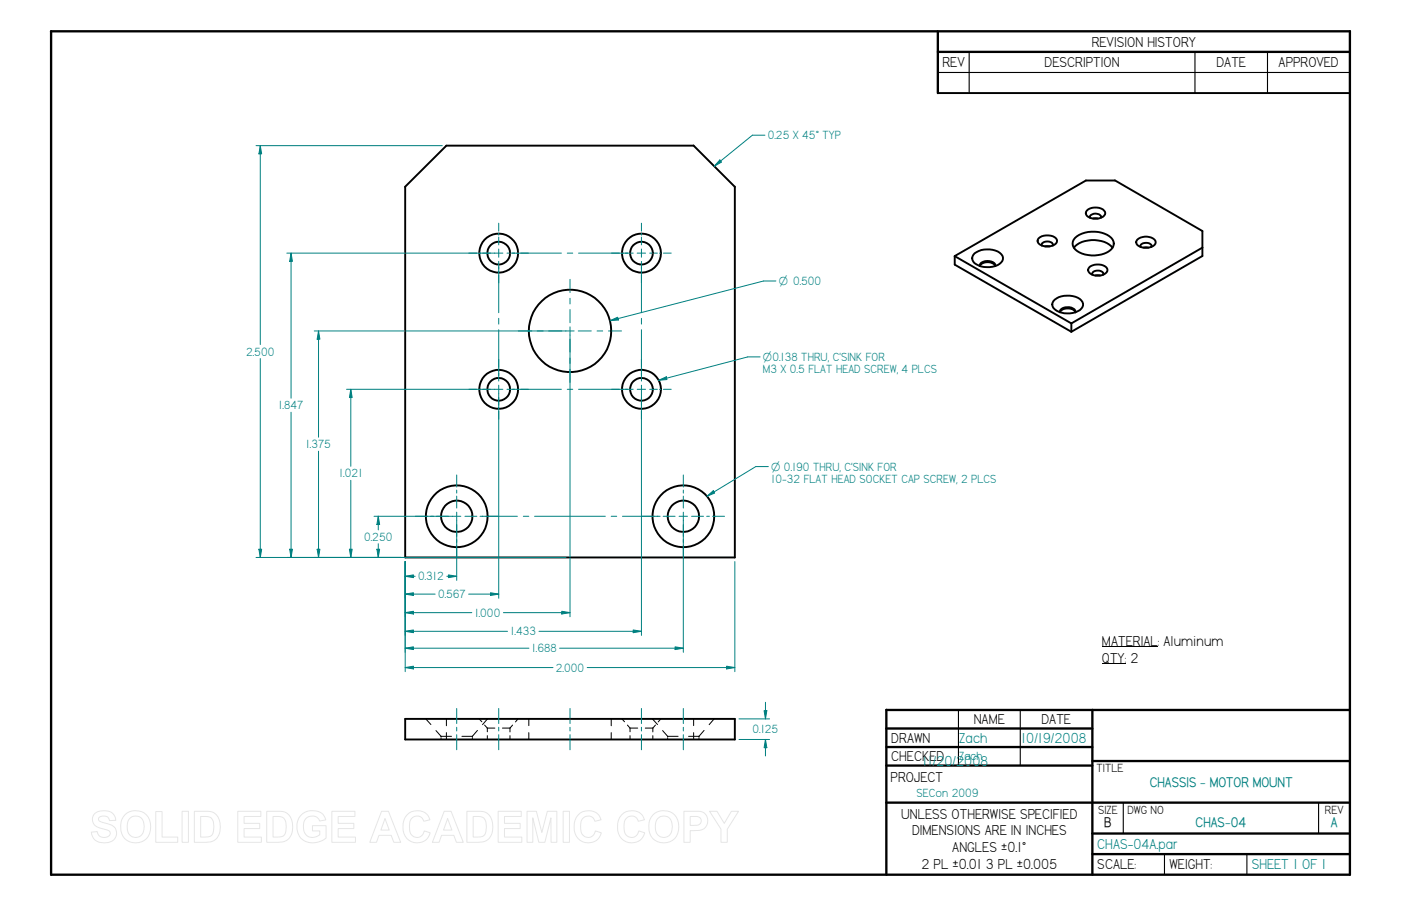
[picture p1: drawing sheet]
<svg xmlns="http://www.w3.org/2000/svg" width="432mm" height="279mm" viewBox="0 0 432 279" stroke-linecap="round" stroke-linejoin="round" font-family="sans-serif">
<g fill="none" stroke="#000" stroke-width=".72">
<path d="M15.7 9.7l400.4-.1v260.1h-400.4zM289.1 9.7v19M289.1 16h127M273.2 218.9v50.8M273.2 218.9h142.9M336.7 218.9v50.8M273.2 224.7h63.5M273.2 230.4h63.5M273.2 236.1h63.5M336.7 234.7h79.4M273.2 247.5h142.9M336.7 257h79.4"/>
<path d="M336.7 263.4h79.4"/>
</g>
<path d="M298.7 16v12.7M368.3 16v12.7M390.7 16v12.7M289.1 22.4h127M295.4 218.9v17.2M314.5 218.9v17.2M346.2 247.6v9.4M406.4 247.6v9.4M358.9 263.4v6.3M384.3 263.4v6.3" fill="none" stroke="#000" stroke-width=".34"/>
<g fill="none" stroke="#000" stroke-width=".59">
<path d="M289.1 28.7h127M137.5 44.9h76.3M137.6 44.9l-12.8 12.7M213.7 44.9l12.8 12.7M226.5 57.6v114.3h-101.6v-114.3M334.6 55.7l9-.1 27 15.6M334.7 55.7l-40.5 23.3M300.4 78.1a7 7 0 0 1 8.2 .3 2.03 2.03 0 0 1-1.1 3.3 6.7 6.7 0 0 1-7.5-1 1.86 1.86 0 0 1 .4-2.6zM320.1 73.5a4.1 4.1 0 0 1 5.6 .4 1.76 1.76 0 0 1-1.9 2 3.1 3.1 0 0 1-4-1.6zM322 76h1.6M324.5 75.5a2.01 2.01 0 0 0-3.4-.1v.3M324.5 75.4v.3"/>
<path d="M331 76.4a8.6 8.6 0 0 1 9.3-1.8 5.3 5.3 0 0 1 2.6 1.8M331.3 73.4a9.1 9.1 0 0 1 11.2 0 2.69 2.69 0 0 1-1.3 4.4 9.4 9.4 0 0 1-9.9-.9 2.41 2.41 0 0 1 0-3.5zM335 64.9a4 4 0 0 1 5.6 .4 1.82 1.82 0 0 1-1.9 2.1 3.2 3.2 0 0 1-4.1-1.7zM336 67.1l-.1-.3a2.05 2.05 0 0 1 3.5 .1l-.1 .2M336.9 67.4h1.5M350.5 73.9a4 4 0 0 1 5.6 .4 1.76 1.76 0 0 1-1.9 2h-2.1a1.76 1.76 0 0 1-1.8-2zM351.5 76.2a1.77 1.77 0 0 1 2.7-1.1 .81 .81 0 0 1 .7 1.1M352.5 76.4h1.4M370.6 76.4l-40.4 23.3M370.6 71.2v7.8l-40.4 23.3M302 82a2.94 2.94 0 0 1 4.7 0M306.8 81.9a2.87 2.87 0 0 0-4.3-.9l-.3 .3-.2 .7"/>
<path d="M306.8 81.8v.2M325.1 92.4a6.9 6.9 0 0 1 8.2 .3 2 2 0 0 1-1.1 3.3 6.6 6.6 0 0 1-7.5-1 1.82 1.82 0 0 1 .4-2.6zM330.2 99.7l-35.9-20.7v2.6l35.9 20.7M330.2 99.7v2.6M331.5 96.1v.2a2.98 2.98 0 0 0-4.8 0 1.84 1.84 0 0 1 2.2-1.6 2.21 2.21 0 0 1 2.6 1.4M335.7 82.5a4.1 4.1 0 0 1 5.5 .3 1.8 1.8 0 0 1-1.8 2.1 3.1 3.1 0 0 1-4-1.6zM336.6 84.7a1.74 1.74 0 0 1 2.8-1 .79 .79 0 0 1 .6 1M337.6 85h1.5M124.9 221.7h101.6v6.3h-101.6z"/>
<circle cx="153.7" cy="78.1" r="6"/>
<circle cx="153.7" cy="78.1" r="3.5"/>
<circle cx="197.7" cy="78.1" r="6"/>
<circle cx="197.7" cy="78.1" r="3.5"/>
<circle cx="175.7" cy="102.1" r="12.7"/>
<circle cx="153.7" cy="120.1" r="6"/>
<circle cx="153.7" cy="120.1" r="3.5"/>
<circle cx="197.7" cy="120.1" r="6"/>
<circle cx="197.7" cy="120.1" r="3.5"/>
<circle cx="140.8" cy="159.2" r="9.5"/>
<circle cx="140.8" cy="159.2" r="4.8"/>
<circle cx="210.6" cy="159.2" r="9.5"/>
<circle cx="210.6" cy="159.2" r="4.8"/>
</g>
<g fill="none" stroke="#000" stroke-width=".31">
<path d="M131.2 221.7l1.6 1.7M134.4 225.3l1.5 1.8M135.9 227.1h3.2M135.9 227.1v.3M135.9 227.7v.3M137.6 221.7v2.1M137.6 225.9v2.1M145.6 227v.4M145.6 227.7v.3M147.2 225.3l-1.6 1.8h-3.2M147.7 221.7l.8 .9M149.4 223.6l.8 .9"/>
<path d="M150.2 224.5h2.3M150.2 224.5v1.2M150.2 226.9v1.1M150.3 221.7l-1.6 1.8M154.9 224.5h2.3M157.2 224.5v1.2M157.2 226.9v1.1M158 223.6l-.8 .9M159.7 221.7l-.8 .9M163 221.7v2.1M163 225.9v2.1M188.4 221.7v2.1"/>
<path d="M188.4 225.9v2.1M191.7 221.7l.8 .9M193.4 223.6l.8 .9M194.1 224.5h2.5M194.2 224.5v1.2M194.2 226.9v1.1M198.9 224.5h2.3M201.1 221.7l1.5 1.7M201.2 224.5v1.2M201.2 226.9v1.1M202 223.6l-.8 .9M203.7 221.7l-.8 .9"/>
<path d="M204.2 225.3l1.6 1.8v.3M205.7 227.1h3.3M205.8 227.7v.3M213.8 221.7v2.1M213.8 225.9v2.1M215.4 227v.4M215.4 227.7v.3M217 225.3l-1.6 1.8h-3.2M220.1 221.7l-1.5 1.8"/>
</g>
<g fill="none" stroke="#008080" stroke-width=".31">
<path d="M144.5 78.1h2.4M147.5 78.1h.7M148.8 78.1h2.4M152.4 78.1h2.6M153.7 68.8v2.5M153.7 71.9v.6M153.7 73.1v2.4M153.7 76.8v2.5M156.3 78.1h16.7M174.8 78.1h1.7M178.3 78.1h16.9M196.4 78.1h2.6"/>
<path d="M197.7 68.8v2.5M197.7 71.9v.6M197.7 73.1v2.4M197.7 76.8v2.5M200.2 78.1h2.4M203.2 78.1h.6M204.5 78.1h2.4M153.7 80.6v15.8M153.7 98.2v1.7M175.7 86.1v4.1M175.7 92v1.7M175.7 95.5v4"/>
<path d="M197.7 80.6v15.8M197.7 98.2v1.7M153.7 101.7v15.8M153.7 118.8v2.5M159.8 102.1h4.1M165.6 102.1h1.8M169.1 102.1h4M174.4 102.1h2.6M175.7 100.8v2.5M175.7 104.6v4M175.7 110.4v1.7M175.7 113.9v4"/>
<path d="M178.2 102.1h4M184 102.1h1.8M187.5 102.1h4.1M197.7 101.7v15.8M197.7 118.8v2.5M144.5 120.1h2.4M147.5 120.1h.7M148.8 120.1h2.4M152.4 120.1h2.6M153.7 122.6v2.4M153.7 125.6v.6M153.7 126.8v2.4"/>
<path d="M156.3 120.1h16.7M174.8 120.1h1.7M178.3 120.1h16.9M196.4 120.1h2.6M197.7 122.6v2.4M197.7 125.6v.6M197.7 126.8v2.4M200.2 120.1h2.4M203.2 120.1h.6M204.5 120.1h2.4M128 159.2h3.8M132.7 159.2h.9"/>
<path d="M134.5 159.2h3.7M139.4 159.2h2.6M140.8 146.5v3.7M140.8 151.1v1M140.8 153v3.7M140.8 157.9v2.6M143.3 159.2h3.7M148 159.2h11.5M161.3 159.2h1.7M164.8 159.2h21.8M188.4 159.2h1.7M191.9 159.2h11.6"/>
<path d="M204.4 159.2h3.7M209.3 159.2h2.6M210.6 146.5v3.7M210.6 151.1v1M210.6 153v3.7M210.6 157.9v2.6M213.1 159.2h3.7M217.8 159.2h.9M219.6 159.2h3.7M124.9 177.7l2.5-.4v.8zM140.8 161.8v3.6M140.8 166.4v.9"/>
<path d="M140.8 168.2v3.7M210.6 161.8v3.6M210.6 166.4v.9M210.6 168.2v3.7M140.8 218.5v4.6M153.7 218.5v4.6M175.7 218.5v4.6M197.7 218.5v4.6M210.6 218.5v4.6M140.8 224.3v1.1M140.8 226.6v4.6M153.7 224.3v1.1"/>
<path d="M153.7 226.6v4.6M175.7 224.3v1.1M175.7 226.6v4.6M197.7 224.3v1.1M197.7 226.6v4.6M210.6 224.3v1.1M210.6 226.6v4.6"/>
</g>
<path d="M124.9 177.7l2.5-.4v.8z" fill="#008080"/>
<path d="M138.2 177.3l2.6 .4-2.6 .4z" fill="none" stroke="#008080" stroke-width=".31"/>
<path d="M138.2 177.3l2.6 .4-2.6 .4z" fill="#008080"/>
<path d="M124.9 173.2v5.8M124.9 177.7h3.1M137.7 177.7h3.1M140.8 160.5v18.5M151.2 182.8l2.5 .4-2.5 .4z" fill="none" stroke="#008080" stroke-width=".31"/>
<path d="M151.2 182.8l2.5 .4-2.5 .4z" fill="#008080"/>
<path d="M124.9 183.2l2.5-.4v.8z" fill="none" stroke="#008080" stroke-width=".31"/>
<path d="M124.9 183.2l2.5-.4v.8z" fill="#008080"/>
<path d="M153.7 121.3v63.2M124.9 173.2v11.3M124.8 183.2h9.3M144.4 183.2h9.3M173.1 188.5l2.6 .4-2.6 .5z" fill="none" stroke="#008080" stroke-width=".31"/>
<path d="M173.1 188.5l2.6 .4-2.6 .5z" fill="#008080"/>
<path d="M124.9 188.9l2.5-.4v.9z" fill="none" stroke="#008080" stroke-width=".31"/>
<path d="M124.9 188.9l2.5-.4v.9z" fill="#008080"/>
<path d="M175.7 103.3v86.9M124.9 173.2v17M124.8 188.9h20.6M155.2 188.9h20.5M195.2 194.3l2.5 .4-2.5 .4z" fill="none" stroke="#008080" stroke-width=".31"/>
<path d="M195.2 194.3l2.5 .4-2.5 .4z" fill="#008080"/>
<path d="M124.9 194.7l2.5-.4v.8z" fill="none" stroke="#008080" stroke-width=".31"/>
<path d="M124.9 194.7l2.5-.4v.8z" fill="#008080"/>
<path d="M197.7 121.3v74.7M124.9 173.2v22.8M124.8 194.7h31.6M166.1 194.7h31.6M208.1 199.5l2.5 .4-2.5 .4z" fill="none" stroke="#008080" stroke-width=".31"/>
<path d="M208.1 199.5l2.5 .4-2.5 .4z" fill="#008080"/>
<path d="M124.9 199.9l2.5-.4v.8z" fill="none" stroke="#008080" stroke-width=".31"/>
<path d="M124.9 199.9l2.5-.4v.8z" fill="#008080"/>
<path d="M124.9 173.2v28M210.6 160.5v40.7M124.8 199.9h38.2M172.5 199.9h38.1M124.9 205.9l2.5-.5v.9z" fill="none" stroke="#008080" stroke-width=".31"/>
<path d="M124.9 205.9l2.5-.5v.9z" fill="#008080"/>
<path d="M223.9 205.4l2.6 .5-2.6 .4z" fill="none" stroke="#008080" stroke-width=".31"/>
<path d="M223.9 205.4l2.6 .5-2.6 .4z" fill="#008080"/>
<path d="M116.2 169.4h.8l-.4 2.5zM124.9 173.2v33.9M226.5 173.2v33.9M124.9 205.9h45.5M181 205.9h45.5" fill="none" stroke="#008080" stroke-width=".31"/>
<path d="M116.2 169.4h.8l-.4 2.5z" fill="#008080"/>
<path d="M116.6 159.2l.4 2.6h-.8z" fill="none" stroke="#008080" stroke-width=".31"/>
<path d="M116.6 159.2l.4 2.6h-.8z" fill="#008080"/>
<path d="M108.1 120.1l.4 2.5h-.8zM115.3 159.2h24.2M116.6 159.2v4.2M115.3 171.9h8.3M116.6 167.7v4.2" fill="none" stroke="#008080" stroke-width=".31"/>
<path d="M108.1 120.1l.4 2.5h-.8z" fill="#008080"/>
<path d="M107.7 169.4h.8l-.4 2.5z" fill="none" stroke="#008080" stroke-width=".31"/>
<path d="M107.7 169.4h.8l-.4 2.5z" fill="#008080"/>
<path d="M98.2 102.1l.4 2.5h-.9zM106.8 120.1h45.6M108.1 120.1v23.7M108.1 148.1v23.8M106.8 171.9h16.8" fill="none" stroke="#008080" stroke-width=".31"/>
<path d="M98.2 102.1l.4 2.5h-.9z" fill="#008080"/>
<path d="M97.7 169.4h.9l-.4 2.5z" fill="none" stroke="#008080" stroke-width=".31"/>
<path d="M97.7 169.4h.9l-.4 2.5z" fill="#008080"/>
<path d="M89.7 78.1l.4 2.5h-.8zM96.9 102.1h77.5M98.2 102.1v32.7M98.2 139.1v32.8M96.9 171.9h77.5" fill="none" stroke="#008080" stroke-width=".31"/>
<path d="M89.7 78.1l.4 2.5h-.8z" fill="#008080"/>
<path d="M89.3 169.4h.8l-.4 2.5z" fill="none" stroke="#008080" stroke-width=".31"/>
<path d="M89.3 169.4h.8l-.4 2.5z" fill="#008080"/>
<path d="M80.2 44.9l.4 2.6h-.8zM88.4 78.1h64M89.7 78.1v44.7M89.7 127.1v44.8M88.4 171.9h86" fill="none" stroke="#008080" stroke-width=".31"/>
<path d="M80.2 44.9l.4 2.6h-.8z" fill="#008080"/>
<path d="M79.8 169.4h.8l-.4 2.5z" fill="none" stroke="#008080" stroke-width=".31"/>
<path d="M79.8 169.4h.8l-.4 2.5z" fill="#008080"/>
<path d="M78.9 44.9h57.4M80.2 44.9v61.4M231.9 41.7l-11.8 9.6M80.2 110.6v61.3M78.9 171.9h44.7" fill="none" stroke="#008080" stroke-width=".31"/>
<path d="M221.9 49.3l.5 .7-2.3 1.3z" fill="#008080"/>
<path d="M221.9 49.3l.5 .7-2.3 1.3zM231.9 41.7h3.9M235.9 228l.4 2.6h-.8z" fill="none" stroke="#008080" stroke-width=".31"/>
<path d="M235.9 228l.4 2.6h-.8z" fill="#008080"/>
<path d="M235.5 219.2h.8l-.4 2.5z" fill="none" stroke="#008080" stroke-width=".31"/>
<path d="M235.5 219.2h.8l-.4 2.5z" fill="#008080"/>
<path d="M233 143.8l-15.1 9.2M235.9 216.6v5.1M227.8 228h9.4M227.8 221.7h9.4M235.9 228v5.1" fill="none" stroke="#008080" stroke-width=".31"/>
<path d="M217.9 153l1.9-1.7 .5 .8z" fill="#008080"/>
<path d="M230.5 110.1l-27.5 7.2M217.9 153l1.9-1.7 .5 .8zM233 143.9h3.8" fill="none" stroke="#008080" stroke-width=".31"/>
<path d="M203 117.3l2.4-1.1 .2 .9z" fill="#008080"/>
<path d="M188 98.9l2.4-1.1 .2 .9zM235.3 86.7l-47.3 12.2M203 117.3l2.4-1.1 .2 .9zM230.5 110.1h3.8" fill="none" stroke="#008080" stroke-width=".31"/>
<path d="M188 98.9l2.4-1.1 .2 .9z" fill="#008080"/>
<path d="M235.3 86.7h3.8" fill="none" stroke="#008080" stroke-width=".31"/>
<path d="M339.6 199.4h12M352.4 199.4h4.5M339.6 204.5h7.5" fill="none" stroke="#000" stroke-width=".31"/>
<path d="M351.6 199.3l.8 .1z" fill="#000"/>
<g fill="none" stroke="#e6e6e6" stroke-width=".31">
<path d="M29.1 251a4.6 4.6 0 0 1 6 .2l.6 1.8-2 .1a1.81 1.81 0 0 0-1.5-1.5 1.81 1.81 0 0 0-1.8 1 2 2 0 0 0 2 1.2 3.6 3.6 0 0 1 3.5 2.7 3.1 3.1 0 0 1-3.8 3.4 3.4 3.4 0 0 1-3.9-3.3l1.8-.1a2.1 2.1 0 0 0 1.8 1.8 2.1 2.1 0 0 0 2.2-1.3 1.81 1.81 0 0 0-1.9-1.3 3.5 3.5 0 0 1-3.6-3l.2-1.1zM38.5 251.2a4.8 4.8 0 0 1 5.8-.5 4.8 4.8 0 0 1 2.1 5.4 4.7 4.7 0 0 1-5.5 3.8 4.7 4.7 0 0 1-3.7-5.6l.4-1.7zM39.9 252.5a2.56 2.56 0 0 1 2.8-.7 2.56 2.56 0 0 1 1.7 2.4 3.1 3.1 0 0 1-2 4 2.71 2.71 0 0 1-3.2-3.3 3.5 3.5 0 0 1 .7-2.4zM48 250.3h2v7.8h4.8v1.7h-6.8zM56.1 250.2h2v9.6h-2zM59.9 250.2h4.1a3.8 3.8 0 0 1 3.9 4.2 4.4 4.4 0 0 1-3 5.2l-5 .2zM61.8 251.8h1.9a2.51 2.51 0 0 1 2.2 3.2 3.2 3.2 0 0 1-1 2.9l-3.1 .2zM73.3 250.2h7.1v1.6h-5.2v2.1h4.9v1.6h-4.9v2.6h5.4v1.7h-7.3zM82.2 250.2h4.1a3.8 3.8 0 0 1 3.9 4.2 4.4 4.4 0 0 1-3 5.2l-5 .2zM84.2 251.8h1.8a2.51 2.51 0 0 1 2.2 3.2 3.2 3.2 0 0 1-1 2.9l-3 .2zM92.9 251.2a5.1 5.1 0 0 1 6.7 0l.8 1.7-1.9 .3a2.65 2.65 0 0 0-3.2-1.4 2.65 2.65 0 0 0-1.8 3 2.95 2.95 0 0 0 1.6 3.2 2.95 2.95 0 0 0 3.5-.6v-1.2h-2.3v-1.6h4.2v3.8a5.8 5.8 0 0 1-8.1-.4 5.5 5.5 0 0 1 .5-6.8zM102.3 250.2h7.1v1.6h-5.2v2.1h4.9v1.6h-4.9v2.6h5.4v1.7h-7.3z"/>
<path d="M117.6 250.2h2.1l3.8 9.6h-2.1l-.8-2.2h-3.8l-.8 2.2h-2zM118.7 252.4l1.3 3.6h-2.6zM125.4 251.3a4.1 4.1 0 0 1 7.1 1.5l-1.9 .5a2.22 2.22 0 0 0-2.6-1.6 2.22 2.22 0 0 0-1.8 2.4v.8a2.6 2.6 0 0 0 2.7 3.3l1.3-.7 .6-1.3 1.8 .6a4.3 4.3 0 0 1-5 3 4.3 4.3 0 0 1-3.4-4.7 5 5 0 0 1 1.2-3.8zM136.9 250.2h2.1l3.8 9.6h-2.1l-.8-2.2h-3.8l-.8 2.2h-2zM138 252.4l1.3 3.6h-2.6zM143.9 250.2h4.1a3.8 3.8 0 0 1 3.8 4.2 4.4 4.4 0 0 1-3 5.2l-4.9 .2zM145.8 251.8h1.9a2.51 2.51 0 0 1 2.2 3.2 3.2 3.2 0 0 1-1.1 2.9l-3 .2zM153.5 250.2h7.2v1.6h-5.2v2.1h4.8v1.6h-4.8v2.6h5.3v1.7h-7.3zM162.4 250.2h2.9l1.7 6.5 1.7-6.5h2.9v9.6h-1.8v-7.6l-1.9 7.6h-1.8l-1.9-7.6v7.6h-1.8zM173.6 250.2h1.9v9.6h-1.9zM178.2 251.3a4.1 4.1 0 0 1 7.1 1.5l-2 .5a2.22 2.22 0 0 0-2.5-1.6 2.22 2.22 0 0 0-1.8 2.4l-.1 .8a2.6 2.6 0 0 0 2.8 3.3l1.3-.7 .5-1.3 1.8 .6a4.3 4.3 0 0 1-5 3 4.3 4.3 0 0 1-3.3-4.7 5 5 0 0 1 1.2-3.8zM191.6 251.3a4.1 4.1 0 0 1 7 1.5l-1.9 .5a2.22 2.22 0 0 0-2.5-1.6 2.22 2.22 0 0 0-1.8 2.4l-.1 .8a2.6 2.6 0 0 0 2.8 3.3l1.2-.7 .6-1.3 1.8 .6a4.3 4.3 0 0 1-5 3 4.3 4.3 0 0 1-3.4-4.7 5 5 0 0 1 1.3-3.8z"/>
<path d="M201.3 251.2a4.8 4.8 0 0 1 5.7-.5 4.8 4.8 0 0 1 2.1 5.4 4.7 4.7 0 0 1-5.5 3.8 4.7 4.7 0 0 1-3.6-5.6l.4-1.7zM202.7 252.5a2.56 2.56 0 0 1 2.8-.7 2.56 2.56 0 0 1 1.6 2.4 3.1 3.1 0 0 1-2 4 2.71 2.71 0 0 1-3.1-3.3 3.5 3.5 0 0 1 .7-2.4zM210.8 250.2h4.5a2.99 2.99 0 0 1 2.8 3.4 2.99 2.99 0 0 1-3.5 2.5l-1.9 .1v3.6h-1.9zM212.7 251.8h2.1a1.39 1.39 0 0 1 1.3 1.7 1.39 1.39 0 0 1-1.8 1l-1.6 .1zM218.7 250.2h2.3l2.2 3.7 2.2-3.7h2.2l-3.4 5.5v4.1h-2v-4.1z"/>
</g>
<g font-size="5">
<text x="336.5" y="14.4">REVISION HISTORY</text>
<text x="290.4" y="20.7">REV</text>
<text x="321.9" y="20.7">DESCRIPTION</text>
<text x="374.9" y="20.7">DATE</text>
<text x="394.1" y="20.7">APPROVED</text>
<text x="339.6" y="199.2">MATERIAL: Aluminum</text>
<text x="339.6" y="204.3">QTY: 2</text>
<text x="300.1" y="223.4">NAME</text>
<text x="321" y="223.4">DATE</text>
<text x="274.7" y="229.1">DRAWN</text>
<text x="274.7" y="234.8">CHECKED</text>
<text x="274.5" y="241.2">PROJECT</text>
<text x="277.7" y="252.6">UNLESS OTHERWISE SPECIFIED</text>
<text x="281.1" y="257.6">DIMENSIONS ARE IN INCHES</text>
<text x="293.5" y="262.8">ANGLES ±0.1°</text>
<text x="284" y="267.8">2 PL ±0.01 3 PL ±0.005</text>
<text x="338.2" y="268.1">SCALE:</text>
<text x="360.4" y="268.1">WEIGHT:</text>
</g>
<g font-size="5" fill="#008080">
<text x="295.7" y="229">Zach</text>
<text x="314.7" y="229.1">10/19/2008</text>
<text x="284.4" y="236.3">11/20/2008</text>
<text x="338.2" y="261.7">CHAS-04A.par</text>
<text x="385.8" y="268.1">SHEET 1 OF 1</text>
</g>
<g font-size="4.8" fill="#008080">
<text x="354.4" y="242.7">CHASSIS - MOTOR MOUNT</text>
<text x="368.5" y="255.1">CHAS-04</text>
<text x="410.2" y="255.1">A</text>
</g>
<text font-size="4.8" x="340.3" y="255.1">B</text>
<g font-size="4.1" fill="#008080">
<text x="236.6" y="43">0.25 X 45v TYP</text>
<text x="75.9" y="109.7">2.500</text>
<text x="235.2" y="115.1">M3 X 0.5 FLAT HEAD SCREW, 4 PLCS</text>
<text x="85.8" y="126.2">1.847</text>
<text x="94.2" y="138.3">1.375</text>
<text x="104.5" y="147.2">1.021</text>
<text x="237.7" y="149">10-32 FLAT HEAD SOCKET CAP SCREW, 2 PLCS</text>
<text x="112.2" y="166.8">0.250</text>
<text x="128.9" y="179">0.312</text>
<text x="135" y="184.5">0.567</text>
<text x="146.3" y="190.2">1.000</text>
<text x="157.3" y="196">1.433</text>
<text x="163.9" y="201.2">1.688</text>
<text x="171.3" y="207.1">2.000</text>
<text x="231.9" y="226.1">0.125</text>
<text x="295.7" y="234.4">Zach</text>
<text x="282.5" y="245.7">SECon 2009</text>
</g>
<g font-size="4.1">
<text x="337.9" y="238.1">TITLE</text>
<text x="338.4" y="251">SIZE</text>
<text x="347.5" y="251">DWG NO</text>
<text x="408.3" y="251">REV</text>
</g>
<g font-size="3.9" fill="#008080">
<text x="240" y="87.9">O 0.500</text>
<text x="235.2" y="111.3">O0.138 THRU, C'SINK FOR</text>
<text x="237.7" y="145.2">O 0.190 THRU, C'SINK FOR</text>
</g>
</svg>
